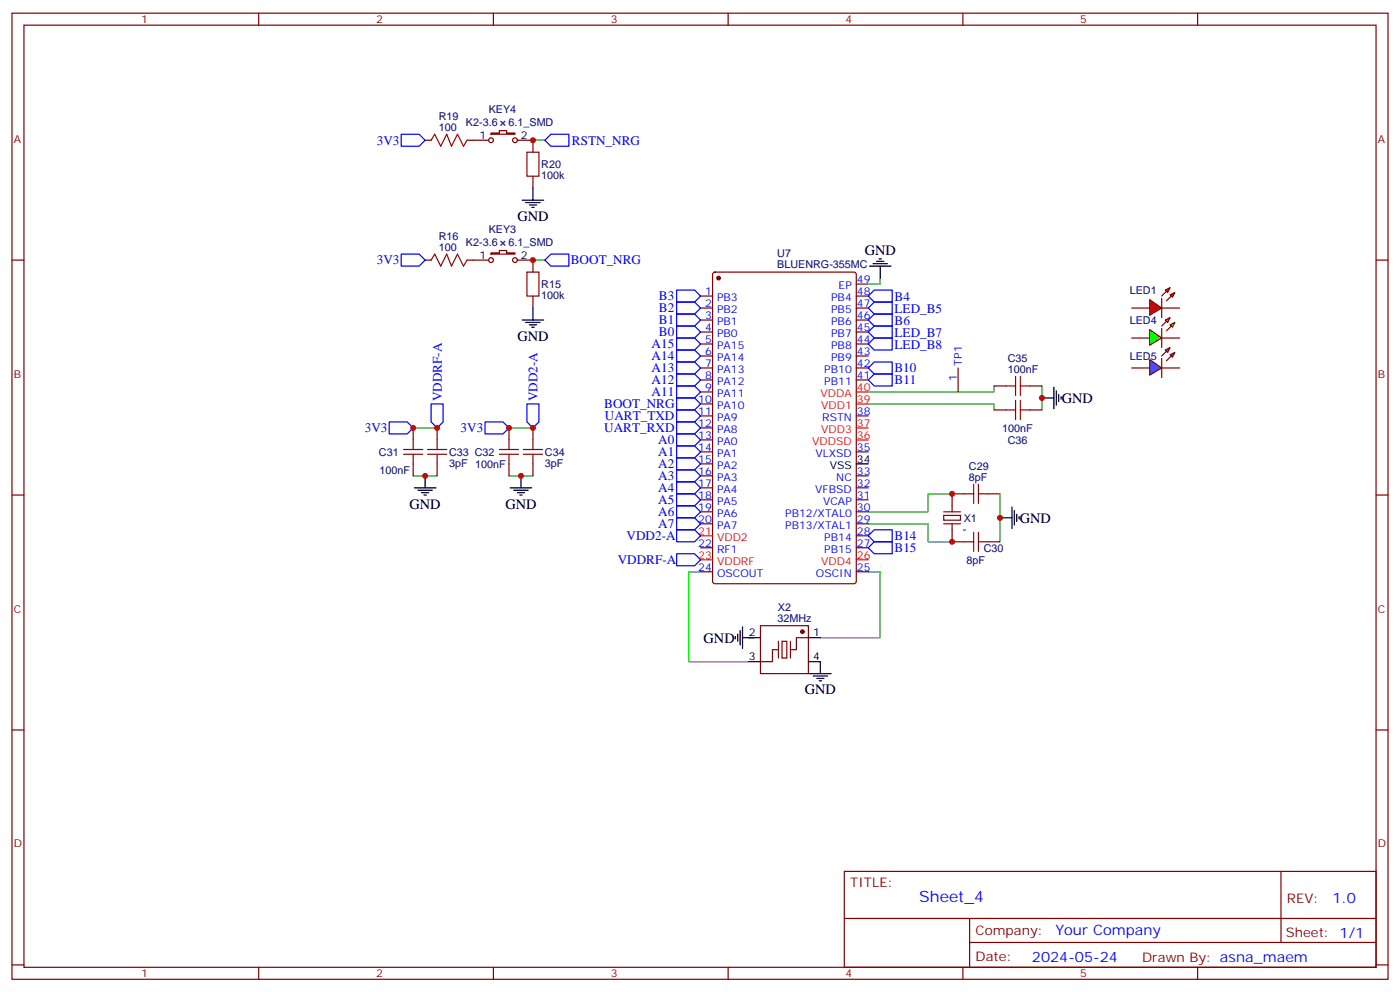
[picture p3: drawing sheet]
<svg xmlns="http://www.w3.org/2000/svg" width="412mm" height="292mm" viewBox="0 0 412 292" stroke-linecap="round" stroke-linejoin="round" font-family="sans-serif">
<g fill="none" stroke="#870000" stroke-width=".35">
<path d="M3.5 3.9h405.4v284.3h-405.4zM7.1 7.4h398.2v277.3h-398.2zM76.2 3.9v3.5M145.3 3.9v3.5M214.5 3.9v3.5M283.6 3.9v3.5M352.8 3.9v3.5M144.6 39.2h2.5v-.7h2.1v.7h2.5v.3h-7.1zM125.2 41.3h1.8M137.6 41.3h6.3M152.4 41.3h4.6v3.5M157 51.9v3.5"/>
<path d="M3.5 76.6h3.6M125.2 76.6h1.8M137.6 76.6h6.3M144.6 74.4h2.5v-.7h2.1v.7h2.5v.4h-7.1zM152.4 76.6h4.6v3.5M405.3 76.6h3.6M157 87.1v3.6M206.4 87.1h3.5M206.4 90.7h3.5M206.4 94.2h3.5M206.4 97.7h3.5M210.1 80.3l.5-.2h40.9l.7 .4v90.6l-.4 .6-41.2 .1-.6-.5-.1-90.5z"/>
<path d="M252.2 87.1h3.6M252.2 90.7h3.6M252.2 94.2h3.6M252.2 97.7h3.6M252.2 83.6h3.6M206.4 101.2h3.5M206.4 104.8h3.5M206.4 108.3h3.5M206.4 111.8h3.5M206.4 115.4h3.5M206.4 118.9h3.5M252.2 101.2h3.6"/>
<path d="M252.2 104.8h3.6M252.2 108.3h3.6M252.2 111.8h3.6M282.2 108.3v7.1M292.8 113.6h3.5M303.4 113.6h3.5M121.7 125.9v3.6M121.7 136.5v3.6M128.8 125.9v3.6M128.8 136.5v3.6M149.9 125.9v3.6M149.9 136.5v3.6"/>
<path d="M157 125.9v3.6M157 136.5v3.6M206.4 122.4h3.5M206.4 125.9h3.5M206.4 129.5h3.5M206.4 133h3.5M206.4 136.5h3.5M252.2 122.4h3.6M252.2 133h3.6M292.8 120.6h3.5M303.4 120.6h3.5M3.5 145.7h3.6"/>
<path d="M206.4 140.1h3.5M206.4 143.6h3.5M206.4 147.1h3.5M206.4 150.6h3.5M206.4 154.2h3.5M252.2 140.1h3.6M252.2 143.6h3.6M252.2 147.1h3.6M252.2 150.6h3.6M252.2 154.2h3.6M252.2 157.7h3.6M278 151.7h4.9v1.4h-4.9z"/>
<path d="M280.5 154.2v5.3h3.5M284 145.3h-3.5v5.3M291 145.3h3.6M291 159.5h3.6M405.3 145.7h3.6M206.4 161.2h3.5M206.4 168.3h3.5M252.2 161.2h3.6M252.2 168.3h3.6M224 184.1h14.1v14.2h-14.1zM229.3 191.2h-1.8v3.5h-3.5M230.4 188.7h1.4v5h-1.4z"/>
<path d="M238.1 187.7h-3.5v3.5h-1.8M3.5 214.8h3.6M405.3 214.8h3.6M248.7 256.5h156.6v28.2h-156.6zM377.3 256.5v20.9M248.7 270.3h156.5M285.6 277.4h119.6M285.6 270.3v14.1M3.5 284h3.6M76.2 284.7v3.5M145.3 284.7v3.5M214.5 284.7v3.5"/>
<path d="M283.6 284.7v3.5M352.8 284.7v3.5M405.3 284h3.6"/>
<circle cx="144.6" cy="41.3" r=".71"/>
<circle cx="151.7" cy="41.3" r=".71"/>
<circle cx="144.6" cy="76.6" r=".71"/>
<circle cx="151.7" cy="76.6" r=".71"/>
</g>
<g fill="#870000" stroke="#870000" stroke-width=".35">
<circle cx="211.7" cy="81.8" r=".53"/>
<circle cx="236.4" cy="185.9" r=".53"/>
</g>
<path d="M252.2 118.9h3.6M252.2 115.4h3.6M252.2 129.5h3.6M252.2 125.9h3.6M206.4 157.7h3.5M206.4 164.7h3.5M252.2 164.7h3.6" fill="none" stroke="#f00" stroke-width=".35"/>
<g fill="none" stroke="#000" stroke-width=".35">
<path d="M153.8 58.9h6.4M154.9 59.6h4.2M157 55.4v3.5M155.9 60.3h2.1M156.6 61h.7M256.1 78.3h6.4M257.2 77.6h4.2M258.2 76.9h2.1M258.9 76.2h.7M259.3 78.3v3.5M153.8 94.2h6.4M154.9 94.9h4.2"/>
<path d="M155.9 95.6h2.1M156.6 96.3h.7M157 90.7v3.5M306.9 117.1h3.5M310.4 113.9v6.4M311.1 115v4.2M311.9 116.1v2.1M312.6 116.8v.7M252.2 136.5h3.6M122.1 143.6h6.3M123.1 144.3h4.3M124.2 145h2.1"/>
<path d="M124.9 145.7h.7M125.2 140.1v3.5M150.3 143.6h6.3M151.3 144.3h4.3M152.4 145h2.1M153.1 145.7h.7M153.5 140.1v3.5M294.6 152.4h3.5M298.1 149.2v6.4M298.8 150.3v4.2M299.5 151.3v2.2M300.2 152v.8"/>
<path d="M216.6 187.3v.7M217.3 186.6v2.1M218 185.6v4.2M218.7 187.7h5.3M218.7 184.5v6.4M220.5 194.7h3.5M238.1 187.7h3.6M238.1 194.7h3.6v3.6M238.5 198.3h6.3M239.5 199h4.3M240.6 199.7h2.1M241.3 200.4h.7"/>
</g>
<path d="M278 154.2h4.9M278 150.6h4.9M229.3 188.7v5M232.8 188.7v5" fill="none" stroke="#871200" stroke-width=".35"/>
<g fill="none" stroke="#a10000" stroke-width=".35">
<path d="M127 41.3l1.1-1.8 1.7 3.5 1.8-3.5 1.4 3.5 1.8-3.5 1.7 3.5 1.1-1.7M155.2 44.8h3.5v7.1h-3.5zM127 76.6l1.1-1.8 1.7 3.5 1.8-3.5 1.4 3.5 1.8-3.5 1.7 3.5 1.1-1.7M155.2 80.1h3.5v7h-3.5zM296.3 113.6h2.9M299.2 110.8v5.6M299.2 117.8v5.7M300.6 113.6h2.8M300.6 110.8v5.6M300.6 117.8v5.7M118.9 132.3h5.6M118.9 133.7h5.6"/>
<path d="M121.7 129.5v2.8M121.7 133.7v2.8M125.9 132.3h5.7M125.9 133.7h5.7M128.8 129.5v2.8M128.8 133.7v2.8M147.1 132.3h5.7M147.1 133.7h5.7M149.9 129.5v2.8M149.9 133.7v2.8M154.2 132.3h5.6M154.2 133.7h5.6"/>
<path d="M157 129.5v2.8M157 133.7v2.8M296.3 120.6h2.9M300.6 120.6h2.8M284 145.3h2.8M284 159.5h2.8M286.8 142.5v5.7M286.8 156.6v5.7M288.2 145.3h2.8M288.2 142.5v5.7M288.2 156.6v5.7M288.2 159.5h2.8"/>
</g>
<g fill="none" stroke="#008700" stroke-width=".35">
<path d="M157 41.3h3.5M157 76.6h3.5M259.3 81.8v1.8h-3.5M255.8 118.9h37v1.7M292.8 113.6v1.8h-37M306.9 113.6v7M121.7 125.9h7.1M149.9 125.9h7.1M121.7 140.1h7.1M149.9 140.1h7.1M255.8 154.2h17.6v5.3h7.1M280.5 145.3h-7.1v5.3h-17.6"/>
<path d="M294.6 145.3v14.2M206.4 168.3h-3.6v26.4h17.7M255.8 168.3h3.5v19.4h-17.6"/>
</g>
<g fill="none" stroke="#00f" stroke-width=".35">
<path d="M118.2 39.5h5.3l1.7 1.8-1.7 1.7h-5.3zM160.5 41.3l1.8-1.8h5.3v3.5h-5.3zM118.2 74.8h5.3l1.7 1.8-1.7 1.7h-5.3zM160.5 76.6l1.8-1.8h5.3v3.5h-5.3zM199.3 99.5h5.3l1.8 1.7-1.8 1.8h-5.3zM199.3 96h5.3l1.8 1.7-1.8 1.8h-5.3zM199.3 92.4h5.3l1.8 1.8-1.8 1.8h-5.3zM199.3 88.9h5.3l1.8 1.8-1.8 1.7h-5.3zM199.3 85.4h5.3l1.8 1.7-1.8 1.8h-5.3zM255.8 90.7l1.7-1.8h5.3v3.5h-5.3zM255.8 97.7l1.7-1.7h5.3v3.5h-5.3zM257.5 92.4h5.3v3.6h-5.3l-1.7-1.8z"/>
<path d="M257.5 85.4h5.3v3.5h-5.3l-1.7-1.8zM257.5 99.5h5.3v3.5h-5.3l-1.7-1.8zM127 118.9h3.5v5.3l-1.7 1.7-1.8-1.7zM155.2 118.9h3.5v5.3l-1.7 1.7-1.8-1.7zM199.3 103h5.3l1.8 1.8-1.8 1.7h-5.3zM199.3 106.5h5.3l1.8 1.8-1.8 1.8h-5.3zM199.3 110.1h5.3l1.8 1.7-1.8 1.8h-5.3zM199.3 113.6h5.3l1.8 1.8-1.8 1.7h-5.3zM199.3 117.1h5.3l1.8 1.8-1.8 1.7h-5.3zM255.8 111.8l1.7-1.7h5.3v3.5h-5.3zM257.5 106.5h5.3v3.6h-5.3l-1.7-1.8zM114.7 124.2h5.2l1.8 1.7-1.8 1.8h-5.2z"/>
<path d="M142.9 124.2h5.3l1.7 1.7-1.7 1.8h-5.3zM199.3 127.7h5.3l1.8 1.8-1.8 1.7h-5.3zM199.3 131.2h5.3l1.8 1.8-1.8 1.8h-5.3zM199.3 134.8h5.3l1.8 1.7-1.8 1.8h-5.3zM199.3 138.3h5.3l1.8 1.8-1.8 1.7h-5.3zM199.3 124.2h5.3l1.8 1.7-1.8 1.8h-5.3zM199.3 120.6h5.3l1.8 1.8-1.8 1.8h-5.3zM199.3 141.8h5.3l1.8 1.8-1.8 1.7h-5.3zM199.3 145.3h5.3l1.8 1.8-1.8 1.8h-5.3zM199.3 148.9h5.3l1.8 1.7-1.8 1.8h-5.3zM199.3 152.4h5.3l1.8 1.8-1.8 1.7h-5.3zM199.3 155.9h5.3l1.8 1.8-1.8 1.8h-5.3z"/>
<path d="M255.8 157.7l1.7-1.8h5.3v3.6h-5.3zM199.3 163h5.3l1.8 1.7-1.8 1.8h-5.3zM255.8 161.2l1.7-1.7h5.3v3.5h-5.3z"/>
</g>
<g fill="#f00" stroke="#870000" stroke-width=".35">
<path d="M338.7 88.2l3.5 2.5-3.5 2.1z"/>
<path d="M342.2 87.8v5.7z"/>
</g>
<g fill="#870000" stroke="#870000" stroke-width=".35">
<path d="M343.6 85.7l-1.4 1.4z"/>
<path d="M343.6 88.5l1.4-1.4z"/>
</g>
<g fill="#f00" stroke="#870000" stroke-width=".35">
<path d="M343.3 85.4l1.4-.7-.7 1.4z"/>
<path d="M344.7 86.8l1.4-.7-.7 1.4z"/>
</g>
<path d="M333.4 90.7h5.3M333.4 99.5h5.3M342.2 90.7h5.3M342.2 99.5h5.3" fill="none" stroke="#870000" stroke-width=".35"/>
<g fill="#0f0" stroke="#870000" stroke-width=".35">
<path d="M344.7 95.6l1.4-.7-.7 1.4z"/>
<path d="M343.3 94.2l1.4-.7-.7 1.4z"/>
</g>
<g fill="#870000" stroke="#870000" stroke-width=".35">
<path d="M343.6 97.4l1.4-1.4z"/>
<path d="M342.2 96l1.4-1.5z"/>
</g>
<path d="M342.2 96.7v5.6z" fill="#f00" stroke="#870000" stroke-width=".35"/>
<path d="M338.7 97l3.5 2.5-3.5 2.1z" fill="#0f0" stroke="#870000" stroke-width=".35"/>
<path d="M338.7 105.8l3.5 2.5-3.5 2.1z" fill="#09f" stroke="#870000" stroke-width=".35"/>
<path d="M342.2 105.5v5.6z" fill="#f00" stroke="#870000" stroke-width=".35"/>
<g fill="#870000" stroke="#870000" stroke-width=".35">
<path d="M343.6 103.4l-1.4 1.4z"/>
<path d="M343.6 106.2l1.4-1.4z"/>
</g>
<g fill="#09f" stroke="#870000" stroke-width=".35">
<path d="M343.3 103l1.4-.7-.7 1.4z"/>
<path d="M344.7 104.4l1.4-.7-.7 1.4z"/>
</g>
<path d="M333.4 108.3h5.3M342.2 108.3h5.3" fill="none" stroke="#870000" stroke-width=".35"/>
<g fill="#c00">
<circle cx="280.5" cy="145.3" r=".88"/>
<circle cx="280.5" cy="159.5" r=".88"/>
<circle cx="294.6" cy="152.4" r=".88"/>
<circle cx="153.5" cy="140.1" r=".88"/>
<circle cx="149.9" cy="125.9" r=".88"/>
<circle cx="125.2" cy="140.1" r=".88"/>
<circle cx="121.7" cy="125.9" r=".88"/>
<circle cx="128.8" cy="125.9" r=".88"/>
<circle cx="157" cy="125.9" r=".88"/>
<circle cx="157" cy="76.6" r=".88"/>
<circle cx="157" cy="41.3" r=".88"/>
<circle cx="306.9" cy="117.1" r=".88"/>
</g>
<text font-size="4.6" fill="#00f" x="270.8" y="265.5">Sheet_4</text>
<g font-size="4.2">
<text x="152.4" y="65">GND</text>
<text x="254.7" y="75.1">GND</text>
<text x="152.4" y="100.3">GND</text>
<text x="312.7" y="118.6">GND</text>
<text x="120.6" y="149.7">GND</text>
<text x="148.9" y="149.7">GND</text>
<text x="300.4" y="153.8">GND</text>
<text x="207.3" y="189.1">GND</text>
<text x="237.1" y="204.3">GND</text>
</g>
<g font-size="4.2" fill="#00f">
<text x="392.5" y="265.7">1.0</text>
<text x="310.9" y="275.3">Your Company</text>
<text x="304" y="283.1">2024-05-24</text>
</g>
<g font-size="3.9" fill="#00f">
<text x="111" y="42.5">3V3</text>
<text x="168.5" y="42.6">RSTN_NRG</text>
<text x="111" y="77.8">3V3</text>
<text x="168.2" y="77.8">BOOT_NRG</text>
<text x="194.1" y="88.4">B3</text>
<text x="263.5" y="88.5">B4</text>
<text x="194.1" y="95.5">B1</text>
<text x="194.1" y="91.9">B2</text>
<text x="263.5" y="95.5">B6</text>
<text x="263.5" y="92">LED_B5</text>
<text x="194.1" y="99">B0</text>
<text x="263.5" y="99.1">LED_B7</text>
<text x="191.9" y="102.5">A15</text>
<text x="191.9" y="106">A14</text>
<text x="263.5" y="102.6">LED_B8</text>
<text x="191.9" y="109.6">A13</text>
<text x="191.9" y="113.1">A12</text>
<text x="263.5" y="109.5">B10</text>
<text x="263.5" y="113">B11</text>
<text x="130.1" y="118.1" transform="rotate(-90 130.1 118.1)">VDDRF-A</text>
<text x="158.3" y="118.1" transform="rotate(-90 158.3 118.1)">VDD2-A</text>
<text x="191.9" y="116.6">A11</text>
<text x="178" y="120.1">BOOT_NRG</text>
<text x="178.2" y="123.7">UART_TXD</text>
<text x="107.5" y="127.2">3V3</text>
<text x="135.7" y="127.2">3V3</text>
<text x="178" y="127.2">UART_RXD</text>
<text x="193.9" y="130.7">A0</text>
<text x="193.9" y="134.3">A1</text>
<text x="193.9" y="137.8">A2</text>
<text x="193.9" y="141.3">A3</text>
<text x="193.9" y="144.9">A4</text>
<text x="193.9" y="148.4">A5</text>
<text x="193.9" y="151.9">A6</text>
<text x="193.9" y="155.4">A7</text>
<text x="184.6" y="158.8">VDD2-A</text>
<text x="263.5" y="159">B14</text>
<text x="182" y="165.9">VDDRF-A</text>
<text x="263.5" y="162.6">B15</text>
</g>
<g font-size="3.9" fill="#800">
<text x="250.5" y="261.1">TITLE:</text>
<text x="379.1" y="265.7">REV:</text>
<text x="287.4" y="275.3">Company:</text>
<text x="378.7" y="275.9">Sheet: 1/1</text>
<text x="287.4" y="282.9">Date:</text>
<text x="336.4" y="283">Draw</text>
<text x="346.6" y="283">n By: asna_maem</text>
</g>
<g font-size="3.2" fill="#800">
<text x="41.6" y="6.9">1</text>
<text x="110.8" y="6.9">2</text>
<text x="179.9" y="6.9">3</text>
<text x="249.1" y="6.9">4</text>
<text x="318.2" y="6.9">5</text>
<text x="4.1" y="42">A</text>
<text x="405.9" y="42">A</text>
<text x="4.1" y="111.1">B</text>
<text x="405.9" y="111.1">B</text>
<text x="4.1" y="180.3">C</text>
<text x="405.9" y="180.3">C</text>
<text x="4.1" y="249.4">D</text>
<text x="405.9" y="249.4">D</text>
<text x="41.6" y="287.7">1</text>
<text x="110.8" y="287.7">2</text>
<text x="179.9" y="287.7">3</text>
<text x="249.1" y="287.7">4</text>
<text x="318.2" y="287.7">5</text>
</g>
<g font-size="3.2" fill="#000080">
<text x="129.3" y="35.3">R19</text>
<text x="144" y="33.4">KEY4</text>
<text x="129.3" y="38.5">100</text>
<text x="137.3" y="37.2">K2-3.6</text>
<text x="149.8" y="37.2">6.1_SMD</text>
<text x="159.5" y="52.7">100k</text>
<text x="159.5" y="49.5">R20</text>
<text x="129.3" y="70.6">R16</text>
<text x="144" y="68.6">KEY3</text>
<text x="129.3" y="73.7">100</text>
<text x="137.3" y="72.4">K2-3.6</text>
<text x="149.8" y="72.4">6.1_SMD</text>
<text x="229" y="75.7">U7</text>
<text x="229" y="78.9">BLUENRG-355MC</text>
<text x="159.5" y="88">100k</text>
<text x="159.5" y="84.7">R15</text>
<text x="332.8" y="86.5">LED1</text>
<text x="332.8" y="95.4">LED4</text>
<text x="296.8" y="106.6">C35</text>
<text x="332.8" y="105.9">LED5</text>
<text x="296.8" y="109.7">100nF</text>
<text x="295.2" y="127.1">100nF</text>
<text x="296.8" y="130.6">C36</text>
<text x="111.6" y="134.2">C31</text>
<text x="132.3" y="137.3">3pF 100nF</text>
<text x="132.3" y="134.1">C33 C32</text>
<text x="160.5" y="137.3">3pF</text>
<text x="160.5" y="134.1">C34</text>
<text x="111.7" y="139.5">100nF</text>
<text x="285.4" y="141.5">8pF</text>
<text x="285.4" y="138.3">C29</text>
<text x="283.9" y="153.5">X1</text>
<text x="283.6" y="156.8">-</text>
<text x="284.7" y="165.9">8pF</text>
<text x="289.8" y="162.4">C30</text>
<text x="229.1" y="180">X2</text>
<text x="229" y="183.1">32MHz</text>
</g>
<g font-size="3.2">
<text x="141.2" y="40.9">1</text>
<text x="153.5" y="40.9">2</text>
<text x="141.2" y="76.2">1</text>
<text x="153.5" y="76.2">2</text>
<text x="244.4" y="137.9">VSS</text>
<text x="252.4" y="136.2">34</text>
<text x="220.6" y="187.3">2</text>
<text x="239.5" y="187.3">1</text>
<text x="220.6" y="194.4">3</text>
<text x="239.5" y="194.4">4</text>
</g>
<g font-size="3.2" fill="#00f">
<text x="252.4" y="83.3">49</text>
<text x="207.7" y="86.8">1</text>
<text x="211.2" y="88.5">PB3</text>
<text x="244.8" y="88.5">PB4</text>
<text x="247" y="85">EP</text>
<text x="252.4" y="86.8">48</text>
<text x="207.7" y="90.3">2</text>
<text x="207.7" y="93.8">3</text>
<text x="211.2" y="92.1">PB2</text>
<text x="211.2" y="95.6">PB1</text>
<text x="244.8" y="95.6">PB6</text>
<text x="244.8" y="92.1">PB5</text>
<text x="252.4" y="93.8">46</text>
<text x="252.4" y="90.3">47</text>
<text x="207.7" y="97.4">4</text>
<text x="207.7" y="100.9">5</text>
<text x="211.2" y="99.1">PB0</text>
<text x="244.8" y="99.1">PB7</text>
<text x="252.4" y="100.9">44</text>
<text x="252.4" y="97.4">45</text>
<text x="207.7" y="104.4">6</text>
<text x="207.7" y="107.9">7</text>
<text x="211.2" y="102.7">PA15</text>
<text x="211.2" y="106.2">PA14</text>
<text x="244.8" y="106.2">PB9</text>
<text x="244.8" y="102.7">PB8</text>
<text x="252.4" y="107.9">42</text>
<text x="252.4" y="104.4">43</text>
<text x="283.3" y="107.6" transform="rotate(-90 283.3 107.6)">TP1</text>
<text x="207.7" y="111.5">8</text>
<text x="211.2" y="109.7">PA13</text>
<text x="211.2" y="113.2">PA12</text>
<text x="242.8" y="113.2">PB11</text>
<text x="242.8" y="109.7">PB10</text>
<text x="252.4" y="111.5">41</text>
<text x="281.9" y="112.1" transform="rotate(-90 281.9 112.1)">1</text>
<text x="205.7" y="118.5">10</text>
<text x="207.7" y="115">9</text>
<text x="211.2" y="116.8">PA11</text>
<text x="205.7" y="122.1">11</text>
<text x="205.7" y="125.6">12</text>
<text x="211.2" y="120.3">PA10</text>
<text x="211.2" y="123.8">PA9</text>
<text x="242.2" y="123.8">RSTN</text>
<text x="252.4" y="122.1">38</text>
<text x="205.7" y="129.1">13</text>
<text x="211.2" y="127.4">PA8</text>
<text x="211.2" y="130.9">PA0</text>
<text x="205.7" y="132.6">14</text>
<text x="205.7" y="136.2">15</text>
<text x="211.2" y="134.4">PA1</text>
<text x="211.2" y="137.9">PA2</text>
<text x="240.2" y="134.4">VLXSD</text>
<text x="252.4" y="132.6">35</text>
<text x="205.7" y="139.7">16</text>
<text x="205.7" y="143.2">17</text>
<text x="211.2" y="141.5">PA3</text>
<text x="246.3" y="141.5">NC</text>
<text x="252.4" y="143.2">32</text>
<text x="252.4" y="139.7">33</text>
<text x="205.7" y="146.8">18</text>
<text x="211.2" y="145">PA4</text>
<text x="211.2" y="148.5">PA5</text>
<text x="240.2" y="145">VFBSD</text>
<text x="242.5" y="148.5">VCAP</text>
<text x="252.4" y="146.8">31</text>
<text x="205.7" y="150.3">19</text>
<text x="205.7" y="153.8">20</text>
<text x="211.2" y="152">PA6</text>
<text x="211.2" y="155.6">PA7</text>
<text x="231.3" y="155.6">PB13/XTAL1</text>
<text x="231.3" y="152">PB12/XTAL0</text>
<text x="252.4" y="153.8">29</text>
<text x="252.4" y="150.3">30</text>
<text x="205.7" y="160.9">22</text>
<text x="242.8" y="159.1">PB14</text>
<text x="252.4" y="160.9">27</text>
<text x="252.4" y="157.3">28</text>
<text x="205.7" y="167.9">24</text>
<text x="211.2" y="162.6">RF1</text>
<text x="242.8" y="162.6">PB15</text>
<text x="252.4" y="167.9">25</text>
<text x="211.2" y="169.7">OSCOUT</text>
<text x="240.3" y="169.7">OSCIN</text>
</g>
<g font-size="3.2" fill="#f00">
<text x="241.7" y="116.8">VDDA</text>
<text x="252.4" y="118.5">39</text>
<text x="252.4" y="115">40</text>
<text x="241.9" y="120.3">VDD1</text>
<text x="252.4" y="125.6">37</text>
<text x="239.3" y="130.9">VDDSD</text>
<text x="241.9" y="127.4">VDD3</text>
<text x="252.4" y="129.1">36</text>
<text x="205.7" y="157.3">21</text>
<text x="211.2" y="159.1">VDD2</text>
<text x="205.7" y="164.4">23</text>
<text x="211.2" y="166.2">VDDRF</text>
<text x="241.9" y="166.2">VDD4</text>
<text x="252.4" y="164.4">26</text>
</g>
</svg>
